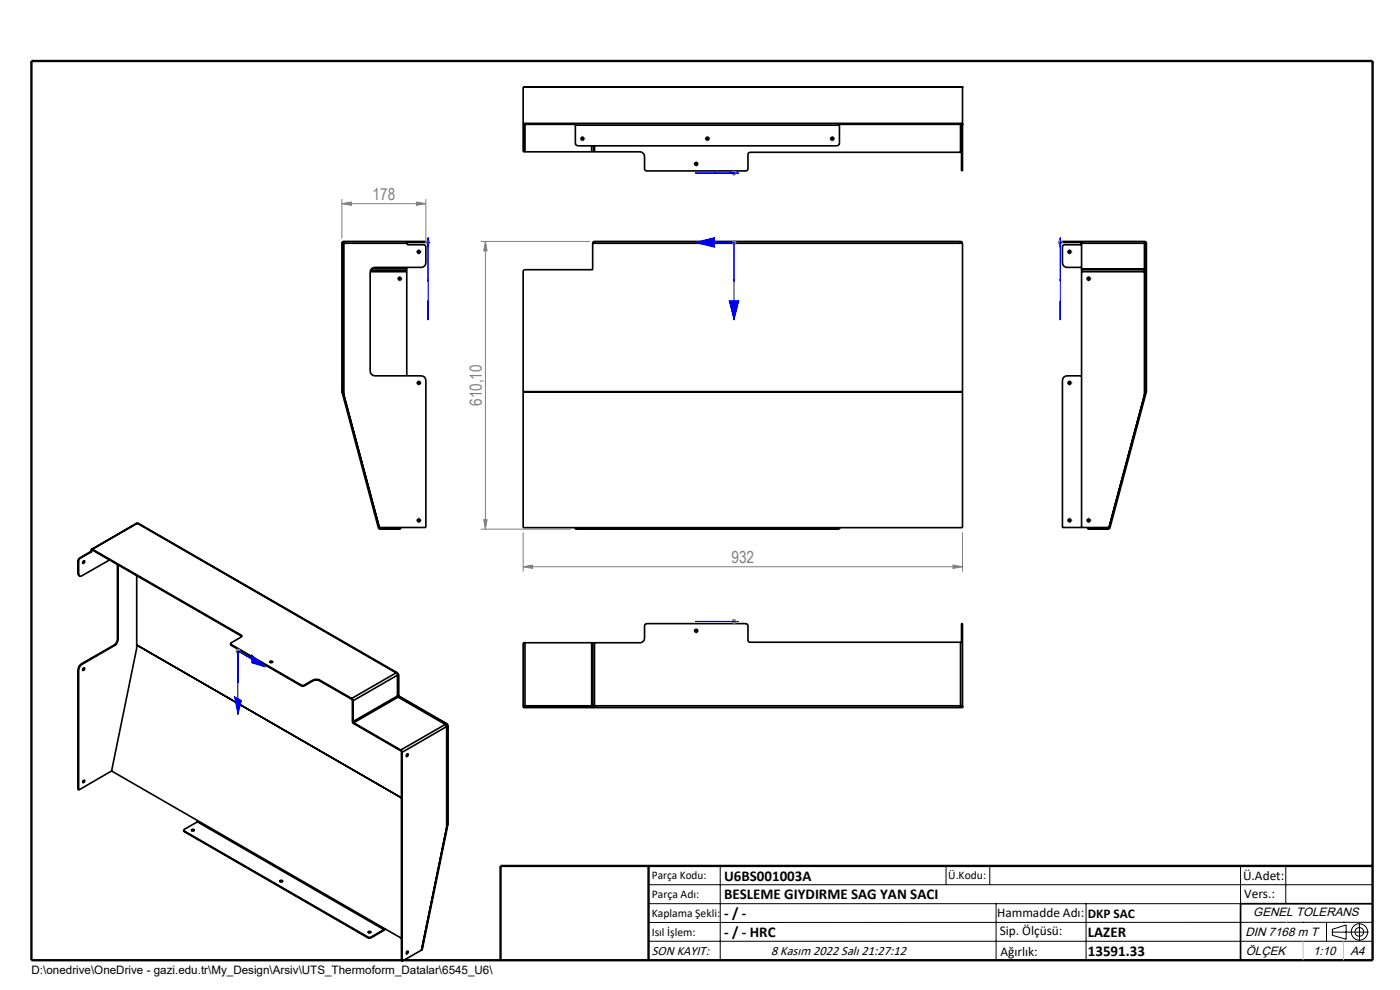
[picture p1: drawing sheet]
<svg xmlns="http://www.w3.org/2000/svg" width="297mm" height="210mm" viewBox="0 0 297 210" stroke-linecap="round" stroke-linejoin="round" font-family="sans-serif">
<g fill="none" stroke="#000" stroke-width=".35">
<path d="M111 18.5h.1M111 18.5v13.7h.2M111 18.5h93.2M204.2 18.5h.1M204.2 18.5v17.8h-.2v-9.9M111 26.4h.1M111 26.2h93.2M111 26.4h11.1M111.2 26.4h.1M111.2 32.2h.2M111.2 26.4v5.8M111.4 32.2h14.1"/>
<path d="M111.4 26.4v5.8M122.1 26.6v3.8l.1 .4 .4 .1h55l.2-.1 .3-.4v-3.8M122.1 26.2v.4M122.1 26.6h56M125.5 32.2h.4M125.5 30.9v1.3M125.9 32.2h.2M125.9 30.9v1.3M126.1 32.2h9.6a1.09 1.09 0 0 1 1 1v2.7l.4 .4h21.2l.4-.4v-3.2l.4-.4h44.7M126.1 30.9v1.3M178.1 26.2v.4M178.1 26.4h26.1"/>
<path d="M203.8 32.3h.2M203.8 26.4v5.9M204 26.4h.1M204.2 26.4h.1M72.5 51.6h.2M72.5 51.6v31.5M72.7 51.6v31.5M73 51.2v.4M73 51.4l-.3 .2M73 51.2l-.3 .1-.2 .3M73 51.6h13.4M73 51.2h13.4"/>
<path d="M73 51.6v32.2l7.5 28.1M78.5 57.6h7.8M78.6 57.4h7.7M78.8 57h7.5M86.3 57v.4M86.3 57.4v.2M86.3 56.7v.3M86.3 57.6v22.1M86.4 51.6v.3h3.5l.3 .2 .1 .2v3.4a.97 .97 0 0 1-1 1h-9.7a1.02 1.02 0 0 0-1.1 1v21a1.02 1.02 0 0 0 1.1 1h9.7a.97 .97 0 0 1 1 1v31.2h-9.8M86.4 51.2v.4M86.4 51.2h.5M86.4 51.4h.5"/>
<path d="M86.9 51.2h3M86.9 51.4h3M86.9 51.2v.2M89.9 51.2h.4v.2h-.4M89.9 51.2v.2M125.7 51.6v5.5l-.1 .1h-14.3l-.3 .3v25.6M125.7 51.6h78.5M126.1 51.2v.4M126.1 51.4l-.2 .2M126.1 51.2l-.3 .1-.1 .3M126.1 51.2h77.7M203.8 51.2v.4"/>
<path d="M203.8 51.2l.2 .1 .2 .3M203.8 51.4l.2 .2M204.2 51.6v31.5M225.9 51.2h-.5v.2h.5M225.9 51.2h2.6M225.9 51.2v.2M225.9 51.4h2.6M228.5 51.4h.9M228.5 51.2h.9M228.5 51.2v.2M229.3 51.4v.2M229.3 51.6v.3h-3.5l-.3 .2-.1 .2v3.4a.97 .97 0 0 0 1 1h3"/>
<path d="M229.3 51.6h13.5M229.4 57.2v.4M229.4 57v.2M229.4 51.2v5.8M229.4 57.2h13.4M229.4 51.2h13.4M229.4 57.6h13.4M229.4 57.6v54.3M229.4 57h13.4M242.8 57.2v.4M242.8 57v.2M242.8 51.2v.4"/>
<path d="M242.8 51.2l.2 .1 .2 .3M242.8 51.4l.2 .2M242.8 57.6v26.2l-7.5 28.1M242.8 51.6v5.4M243 57.2v.4M243 57v.2M243 51.6h.2M243 57.2h.2M243 57.6h.2M243 51.6v5.4M243 57.6v25.5M243 57h.2"/>
<path d="M243.2 57.2v.4M243.2 57v.2M243.2 51.6v5.4M243.2 57.6v25.5M229.4 79.7h-3a.97 .97 0 0 0-1 1v31.2h9.9M72.5 83.1l.1 .1M72.5 83.1h.2M72.6 83.2l7.7 28.7M72.7 83.1h.1M72.7 83.1l7.8 28.8M72.7 83.1l-.1 .1M111 83.1v.1"/>
<path d="M111 83.2h93.2M111 83.1h93.2M111 83.2v28.7h93.2v-28.7M204.2 83.1v.1M243 83.1h.1M243 83.1h.2M243 83.1l.2 .1M243 83.1l-7.7 28.8M243.2 83.2l-7.7 28.7M243.2 83.1v.1M16.5 118.9l.2 .1M16.5 118.9v2.7"/>
<path d="M16.7 119v2.7M16.9 118.3l-.4 .6M16.9 118.3l.1 .1M17 118.4l-.3 .6M17.7 119l.1-.1a.27 .27 0 0 1 .1 .4 .27 .27 0 0 1-.4 .1zM17.8 118.9v.3l-.3 .2M19.3 116.9l.2 .1M19.3 116.9l-2.4 1.4M19.5 116.8v.2M19.5 117l-2.5 1.4M19.6 116.7l-.1 .1M19.6 116.5h-.2l-.1 .4"/>
<path d="M19.6 116.5l31.6 18.2M19.6 116.7l31.6 18.2M23.2 118.8l-5.8 3.3a.42 .42 0 0 1-.5 .1 .42 .42 0 0 1-.2-.5M24.9 119.7v15.9M25 119.8v15.9M29.1 111l55.1 31.7M29.1 111h-.1l-9.6 5.5M29.1 111l-9.5 5.5M29.1 111l54.9 31.7M80.3 111.9l.3 .3M80.5 111.9l.1 .1M80.5 111.9h-.2"/>
<path d="M80.6 112.2h3.9M80.6 112h3.9M80.6 112v.2M84.5 112h.5v.2h-.5M84.5 112v.2M122.1 111.9v.3h56v-.3M231.2 112h-.4v.2h.4M231.2 112.2h3.9M231.2 112v.2M231.2 112h3.9M235.1 112v.2M235.3 111.9l-.2 .1"/>
<path d="M235.3 111.9h.2M235.5 111.9l-.4 .3M16.5 121.6l.4 .6M16.5 121.6l.2 .1M24.2 136.8l.1 .1M24.2 136.8l-6.9 4M24.3 136.9l-6.9 4M24.9 135.6a1.6 1.6 0 0 1-.7 1.2M24.9 135.6l.1 .1M25 135.7a1.6 1.6 0 0 1-.7 1.2M29 136.8l56.2 32.4-56.2-32.4M29 122.1v15.4l-5.3 26"/>
<path d="M48.9 136.6l.2 .3M49.1 136.7l14.8 8.6M49.1 136.7v.2M49.1 136.9l14.8 8.6M51.2 134.7l.1 .2-.1 .2-2.2 1.3-.1 .2 .2 .1M51.2 134.9l.1 .1M51.2 134.7v.2M111.4 136.3h-.4v13.8h.4M111.4 136.3v13.4M111.4 136.3h14.1M125.5 136.3h.2M125.5 136.3v13.4"/>
<path d="M125.7 136.3h.4M125.7 136.3v13.4M126.1 136.3v13.4M203.8 136.2h-44.7l-.4-.4v-3.1l-.2-.3-.3-.1h-21l-.3 .1-.2 .3v2.7a1.02 1.02 0 0 1-1 .9h-9.6M203.8 136.2h.4M203.8 136.2v13.5M204 132.8v-.5h.2v.5M204 132.8v3.4M204 132.8h.2M204.2 132.8v17.3h-78.5M16.5 142.1v25.4l.2 .1M16.5 142.1h.2"/>
<path d="M16.7 142.1v25.5M17.3 140.8a1.6 1.6 0 0 0-.8 1.3M17.3 140.8l.1 .1M17.4 140.9l-.5 .6-.2 .6M17.7 141.7h.1a.26 .26 0 0 1 .1 .3 .26 .26 0 0 1-.4 .1zM17.8 141.7l-.3 .4M57.3 140.5h.5M57.3 140.3h.1a.25 .25 0 0 1 .3-.1 .25 .25 0 0 1 .1 .3 .27 .27 0 0 1-.4 .1 .27 .27 0 0 1-.1-.3zM63.9 145.3h.7M63.9 145.5h.7M63.9 145.3v.2M64.6 145.3v.2"/>
<path d="M66.4 144.2l.5-.1 .9 .1M66.4 144.4a1.5 1.5 0 0 1 1.4 0M66.4 144.2l-1.8 1.1M66.4 144.2v.2M66.4 144.4l-1.8 1.1M67.8 144.2l6.8 4M67.8 144.2v.2M67.8 144.4l6.8 3.9M74.6 148.2l.3 .5M74.6 148.3l.2 .3M74.6 148.2v.1M74.8 153l.2 .5"/>
<path d="M74.8 148.6l.1 .1M74.8 148.6v4.4M74.8 153l.1 .1M74.9 153.1l.1 .2M74.9 148.7v4.4M75 153.3l10 5.8M75 153.5l10 5.8M75 153.3v.2M84 142.7l.3 .5M84 142.7h.2l.1 .2M84 142.7l-9.4 5.5M84.3 143l.2 .1"/>
<path d="M84.3 147.6l.2 .3M84.3 143.2l-9.4 5.5M84.3 143.2v4.4M84.3 147.6l-9.4 5.5M84.3 142.9h-.1M84.3 142.9l.3 .1M84.5 147.6l.1 .2M84.5 147.9l-9.5 5.4M84.5 147.9l10 5.8M84.5 143.1v4.5M84.6 147.5l.1 .2M84.6 147.8l10 5.8"/>
<path d="M84.6 143l-.1 .1M84.6 147.5l-.1 .1M84.6 143v4.5M84.7 147.7l-.1 .1M84.7 147.7l10.1 5.8M85 159.1l.3 .5M85 159.3l.2 .2M85 159.1v.2M85.2 159.5l.1 .1M85.2 159.5v44.3l.1 .1M85.3 159.6v44.3M86.3 160l.1-.1a.24 .24 0 0 1 .1 .4 .24 .24 0 0 1-.4 0z"/>
<path d="M86.4 159.9l-.2 .5M94.5 153.7l.3 .4M94.5 153.7l-9.5 5.4M94.6 153.6l.3 .4M94.8 153.5l.2 .5M94.8 154.1l-9.5 5.5M94.8 154.1v21.4M94.8 153.5l-.2 .1M94.9 154v20.8M95 154h-.1M95 154v20.8M111 149.7h.4"/>
<path d="M111 149.9h.4v.2M111 149.9h.1M111 149.9h15.1M111.4 149.7h14.1M111.4 150.1h14.1M125.5 150.1v-.2h.2v.2M125.5 150.1h.2M125.5 149.7h.2M125.7 149.7h.4M126.1 149.7v.4M126.1 149.7h77.7M203.8 149.7h.4"/>
<path d="M203.8 149.7v.4M203.8 149.9h.4M204.2 149.9h.1M17.7 165.5h.1a.24 .24 0 0 1 .1 .3 .24 .24 0 0 1-.4 0zM17.8 165.5l-.3 .4M23.7 163.5l57.9 33.5M23.7 163.5l-7 4.1M39 176.1l.2 .4M39.2 176.3l38.8 22.4M39.2 176.3v.2M39.2 176.5l38.8 22.4M40.6 176.2h.6"/>
<path d="M41.9 174.3l-2.7 1.6a.22 .22 0 0 0-.2 .2 .22 .22 0 0 0 .2 .2M41.9 174.3l39.6 22.9M42 174.1l-.1 .2M94.8 174.8h.1M94.8 174.8l.1 .1M94.9 174.8v.1M94.9 174.9l-5.5 26.6-4.1 2.4M95 174.8h.1M95 174.8h-.1M95 174.8l-5.4 26.7h-.2M95 174.8l-.1 .1M59.3 186.9a.3 .3 0 0 1 .4-.2 .3 .3 0 0 1 .2 .3 .33 .33 0 0 1-.6-.1z"/>
<path d="M59.4 187h.5M78 198.7h.7M78 198.9h.7M78 198.7v.2M78.1 197.8h.6M78.1 197.6h.1a.25 .25 0 0 1 .3-.1 .25 .25 0 0 1 .1 .3 .27 .27 0 0 1-.3 .1 .27 .27 0 0 1-.2-.3zM78.7 198.7v.2M81.5 197.2l-2.8 1.5M81.5 197.2v.1M81.5 197.3l-2.8 1.6M81.6 197l-.1 .2M81.6 197l3.6 2"/>
<path d="M81.7 197.1l-.2 .2M291.2 191.7h-28v12M86.3 201.9l.1-.1a.24 .24 0 0 1 .1 .3 .24 .24 0 0 1-.4 .1zM86.4 201.8l-.2 .4M89.4 201.5h.1"/>
<circle cx="123.6" cy="29.4" r=".31"/>
<circle cx="147.7" cy="34.8" r=".31"/>
<circle cx="150.1" cy="29.4" r=".32"/>
<circle cx="176.6" cy="29.4" r=".31"/>
<circle cx="84.8" cy="59.1" r=".31"/>
<circle cx="88.9" cy="53.4" r=".31"/>
<circle cx="226.9" cy="53.4" r=".31"/>
<circle cx="231" cy="59.1" r=".32"/>
<circle cx="88.9" cy="81.2" r=".31"/>
<circle cx="226.9" cy="81.2" r=".31"/>
<circle cx="88.9" cy="110.4" r=".31"/>
<circle cx="226.9" cy="110.4" r=".32"/>
<circle cx="231" cy="110.4" r=".31"/>
<circle cx="147.7" cy="133.8" r=".31"/>
<circle cx="41" cy="176.1" r=".25"/>
</g>
<g fill="none" stroke="#000" stroke-width=".21">
<path d="M123.3 29.4h.5M123.6 29.2v.5M147.5 34.8h.5M147.7 34.5v.5M149.8 29.4h.5M150.1 29.2v.5M176.3 29.4h.5M176.6 29.2v.5M84.5 59.1h.6M84.8 58.9v.5M88.6 53.4h.5M88.8 53.2v.5"/>
<path d="M226.7 53.4h.5M226.9 53.2v.5M230.7 59.1h.5M230.9 58.9v.5M88.6 81.2h.5M88.8 81v.5M226.7 81.2h.5M226.9 81v.5M88.6 110.4h.5M88.8 110.1v.5M226.7 110.4h.5M226.9 110.1v.5"/>
<path d="M230.7 110.4h.5M230.9 110.1v.5M147.5 133.8h.5M147.7 133.6v.4M137.6 187.7h153.6M137.6 191.7h153.6M137.6 199.7h153.6M152.8 183.7v20M200.7 183.7v4M210 183.7v4M211.3 191.7v12M230.4 191.7v12"/>
<path d="M263.2 183.7v20M272.8 183.7v8M276.4 195.6h.1M281.4 195.6v4.1M282.6 197.7h7.8M282.6 197.1l3-.9v3l-3-.8zM285 195.6h.1M288.4 195.8v3.8M291.2 195.6l-153.6 .1"/>
<circle cx="288.4" cy="197.7" r="1.74"/>
<circle cx="288.4" cy="197.7" r=".93"/>
</g>
<g fill="none" stroke="#00f" stroke-width=".21">
<path d="M147.5 36.7h4.1h-4.1M147.5 36.7h8.2M151.6 36.7h.4h-.4M154.7 36.7h2zM155.6 36.7h.2zM155.7 36.7h.1M90.8 51.4h.1M90.8 50.4v2zM90.8 51.4v16.5M90.8 51.3v.2zM90.8 59.6v-.3v.3M147.5 51.4h8.2v16.5"/>
<path d="M147.5 51.4l4.1-1v2zM151.6 51.4l.4-.1v.2zM155.6 59.3h.2l-.1 .3zM224.9 51.4h.1M224.9 51.4v16.5M224.9 51.3v.2zM224.9 59.6v-.3v.3M224.9 50.4v2zM90.8 67.9v-4.1v4.1M154.7 63.8h2l-1 4.1zM224.9 67.9v-4.1v4.1M53.1 139.5l.3 .3-.3-.1z"/>
<path d="M53.4 139l2.9 2.5-2.9-.9zM147.5 131.8h4.1h-4.1M147.5 131.8h8.2M151.6 131.8h.4h-.4M154.7 131.8h2zM155.6 131.8h.2zM155.7 131.8h.1M49.7 147.8l1.5 .8-.7 2.9zM50.4 144.5h.2l-.1 .3zM56.3 141.5l-5.8-3.4v13.4"/>
</g>
<g fill="none" stroke="#808080" stroke-width=".21">
<path d="M155.2 36.7h1M155.4 36.4l.7 .7M155.7 36.2v1M156.1 36.4l-.7 .7M72.5 43.2l2-.3v.7zM72.5 42.2v8.4M72.5 43.2h17.8M88.3 42.9l2 .3-2 .4zM90.3 51.4h1M90.3 42.2v9.2M90.5 51.1l.7 .7M90.8 50.9v1"/>
<path d="M91.2 51.1l-.7 .7M102 51.2h23.1M103 51.2l.3 2h-.7zM103 51.2v61M155.2 51.4h1M155.4 51.1l.7 .7M155.7 50.9v1M156.1 51.1l-.7 .7M224.4 51.4h1M224.6 51.1l.7 .7M224.9 50.9v1M225.3 51.1l-.7 .7"/>
<path d="M102 112.2h19.1M102.6 110.2h.7l-.3 2zM111 113v8.2M202.2 119.9l2 .3-2 .4zM204.2 113v8.2M50 138.1h1M50.1 137.8l.7 .7M50.5 137.6v1M50.8 137.8l-.7 .7M111 120.2l2-.3v.7zM111 120.2h93.2M155.2 131.8h1"/>
<path d="M155.4 131.5l.7 .7M155.7 131.3v1M156.1 131.5l-.7 .7"/>
</g>
<path d="M106.2 203.7h185" fill="none" stroke="#000" stroke-width=".25"/>
<path d="M6.7 12.9h284.5v190.8h-284.5zM137.6 183.7v20M291.2 183.7h-185v20" fill="none" stroke="#000" stroke-width=".5"/>
<path d="M272.8 195.6h.1M276.4 199.7v4M285 199.7v4" fill="none" stroke="#c0c0c0" stroke-width=".21"/>
<g fill="none" stroke="#000" stroke-width=".21" stroke-dasharray="15.2 1.3 1.3 1.3" stroke-linecap="butt">
<path d="M123.1 29.4h-.1M123.6 28.9v-.1M123.6 29.9v.1M147.7 35.2v.1M148.2 34.7h.1M149.6 29.4h-.1M150.1 28.9v-.1M150.1 29.9v.1M176.1 29.4h-.1M176.6 28.9v-.1M176.6 29.9v.1M84.3 59.1h-.1"/>
<path d="M84.8 58.6v-.1M84.8 59.6v.1M85.3 59.1h.1M88.4 53.4h-.1M88.9 52.9v-.1M88.9 53.9v.1M226.9 52.9v-.1M226.9 53.9v.1M227.4 53.4h.1M230.5 59.1h-.1M231 58.6v-.1M231 59.6v.1"/>
<path d="M88.4 81.2h-.1M88.9 80.7v-.1M88.9 81.7v.1M226.9 80.7v-.1M226.9 81.7v.1M227.4 81.2h.1M88.4 110.4h-.1M88.9 109.9v-.1M226.9 109.9v-.1M227.4 110.4h.1M230.5 110.4h-.1M231 109.9v-.1"/>
<path d="M147.7 133.3v-.1M148.2 133.8h.1"/>
</g>
<g fill="#00f">
<path d="M151.6 51.4l.4-.1v.2zM155.6 59.3h.2l-.1 .3z"/>
<path d="M147.5 51.4l4.1-1v2zM154.7 63.8h2l-1 4.1zM224.9 51.3v.2zM224.9 59.3v.3zM224.9 50.4v2zM224.9 63.8v4.1zM90.8 51.3v.2zM90.8 59.3v.3z"/>
<path d="M90.8 50.4v2zM90.8 63.8v4.1zM151.6 36.7h.4zM155.6 36.7h.2zM147.5 36.7h4.1zM154.7 36.7h2zM151.6 131.8h.4zM155.6 131.8h.2zM147.5 131.8h4.1zM154.7 131.8h2zM53.1 139.5v.2l.3 .1zM50.4 144.5l.1 .3 .1-.3zM53.4 139v1.6l2.9 .9zM49.7 147.8l.8 3.7 .7-2.9z"/>
</g>
<g fill="#808080">
<path d="M102.6 110.2h.7l-.3 2zM103 51.2l.3 2h-.7z"/>
<path d="M72.5 43.2l2-.3v.7zM88.3 42.9l2 .3-2 .4z"/>
<path d="M111 120.2l2-.3v.7zM202.2 119.9l2 .3-2 .4z"/>
</g>
<g font-size="3.5" fill="#808080">
<text x="79" y="42.4">178</text>
<text x="102.2" y="86.1" transform="rotate(-90 102.2 86.1)">610,10</text>
<text x="155.2" y="119.4">932</text>
</g>
<g font-size="3.2">
<text x="153.6" y="190.8">BESLEME GIYDIRME SAG YAN SACI</text>
<text x="153.6" y="186.8">U6BS001003A</text>
<text x="153.6" y="194.8">- / -</text>
<text x="153.6" y="198.8">- / - HRC</text>
<text x="230.8" y="198.7">LAZER</text>
<text x="230.8" y="202.8">13591.33</text>
</g>
<g font-size="2.8">
<text x="263.7" y="186.7">Ü.Adet:</text>
<text x="263.9" y="190.5">Vers.:</text>
<text x="211.5" y="194.5">Hammadde Adı:</text>
<text x="230.8" y="194.7">DKP SAC</text>
<text x="138.3" y="202.6">SON KAYIT:</text>
<text x="163.6" y="202.6">8 Kasım 2022 Salı 21:27:12</text>
<text x="212.1" y="198.4">Sip. Ölçüsü:</text>
<text x="212.2" y="202.7">Ağırlık:</text>
</g>
<g font-size="2.6">
<text x="265.9" y="194.4">GENEL TOLERANS</text>
<text x="264.2" y="198.5">DIN 7168 m T</text>
<text x="264.3" y="202.6">ÖLÇEK</text>
<text x="278.5" y="202.6">1:10</text>
<text x="286.5" y="202.6">A4</text>
</g>
<g font-size="2.5">
<text x="138.3" y="186.4">Parça Kodu:</text>
<text x="138.3" y="190.5">Parça Adı:</text>
<text x="201.2" y="186.5">Ü.Kodu:</text>
<text x="138.3" y="194.5">Kaplama Şekli:</text>
<text x="138.3" y="198.6">Isıl İşlem:</text>
<text x="6.7" y="206.7">D:\onedrive\OneDrive - gazi.edu.tr\My_Design\Arsiv\UTS_Thermoform_Datalar\6545_U6\</text>
</g>
</svg>
